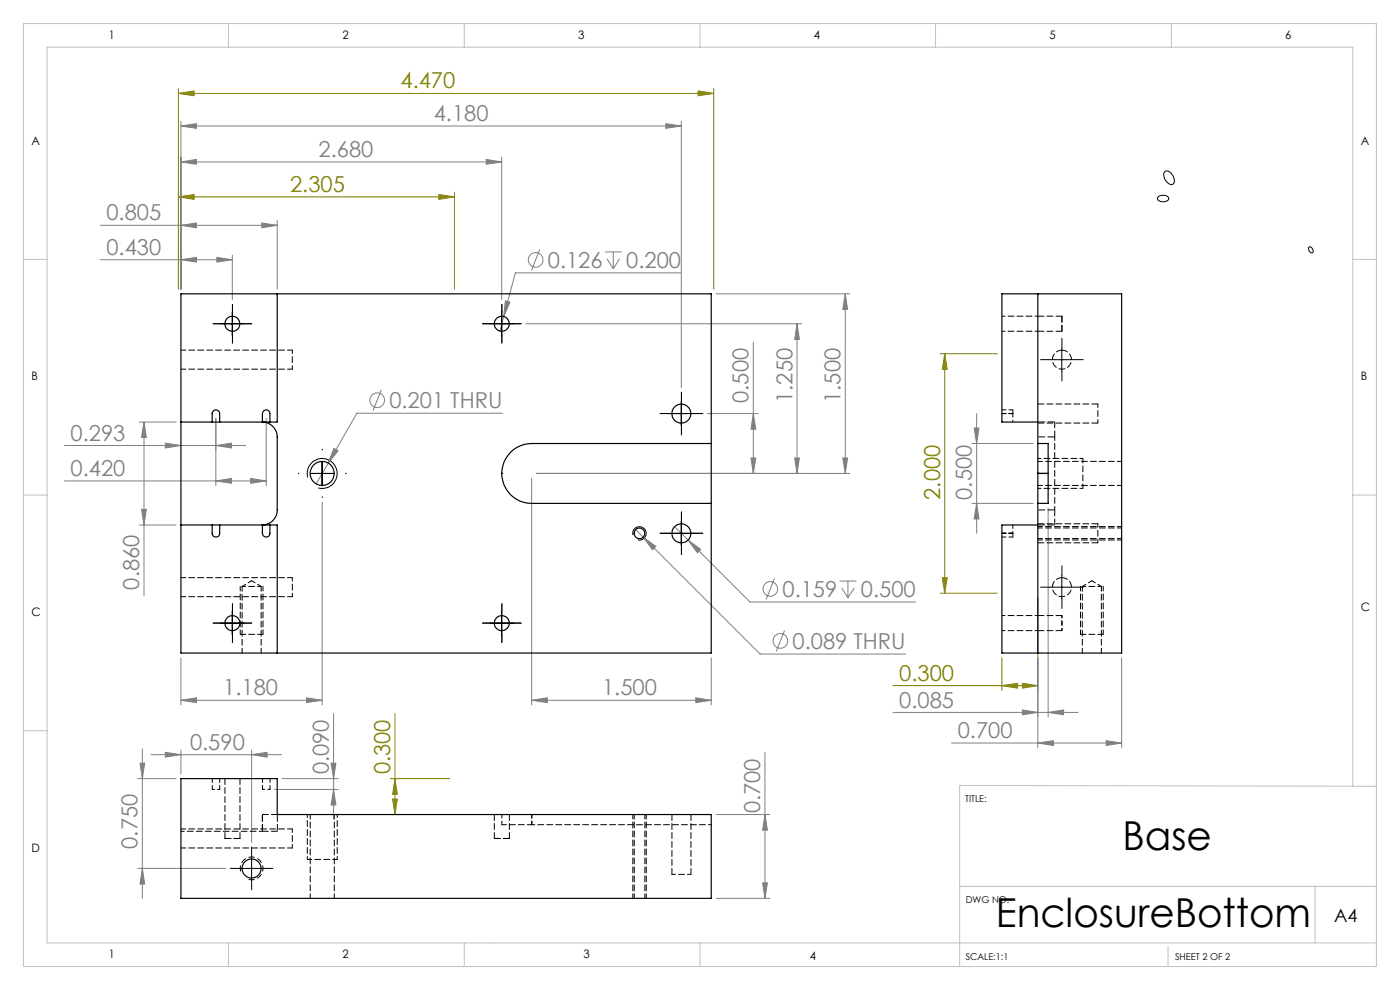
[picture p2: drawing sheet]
<svg xmlns="http://www.w3.org/2000/svg" width="297mm" height="210mm" viewBox="0 0 297 210" stroke-linecap="round" stroke-linejoin="round" font-family="sans-serif">
<g fill="none" stroke="#808080" stroke-width=".21">
<path d="M38.4 34.4l3.3-.6v1zM38.4 26.7l3.3-.5v1zM38.4 25.7v35.6M38.4 34.4h68M38.4 26.7h106.1M103.2 33.8l3.2 .6-3.2 .4zM106.4 33.3v30.3M141.3 26.2l3.2 .5-3.2 .5zM144.5 25.7v56.5M21.3 47.8h37.5M21.3 55.1h28M38.4 47.8l3.3-.5v1z"/>
<path d="M38.4 55.1l3.3-.5v1zM46 54.6l3.3 .5-3.3 .5zM49.3 54.1v9.5M55.5 47.3l3.3 .5-3.3 .5zM58.8 46.8v14.5M114.5 52.9l-1.8 4.5M128.3 53.4h3.6M128.8 54.9l1.3 2.1M130.1 53.4v3.6M131.4 54.9l-1.3 2.1M144.5 57.9h-35.2l-2.4 9.3M106.9 67.2l-.9 3"/>
<path d="M107.2 63.8l1 .3-1.3 3.1zM111.5 68.7h58.6M151.9 62.3h28.4M159.8 72.6v27.8M169.1 68.7l.5 3.3h-1zM169.1 68.7v31.7M179.3 62.3l.5 3.3h-1zM179.3 62.3v38.1M13.7 94.5h38.4M29.5 89.5h7.9M30.6 89.5l.4 3.3h-1zM30.6 89.5v36.9"/>
<path d="M35.1 94l3.3 .5-3.3 .5zM45.8 94.5l3.3-.5v1zM45.8 88.8v14.2M56.5 88.8v14.2M69.6 98.2l-2.5 4.4M70.8 95.1l.9 .5-2.1 2.6zM80.9 82.7l-1.8 4.4M106.6 87.7h-30.9l-6.1 10.5M150.1 87.7h10.7M159.3 97.1h1l-.5 3.3zM159.8 87.7l.5 3.3h-1zM168.6 97.1h1l-.5 3.3z"/>
<path d="M178.8 97.1h1l-.5 3.3zM206.2 94.1h13M206.7 90.8h1l-.5 3.3zM207.2 87.7v25.4M13.7 102h42.8M29.5 111.4h7.9M30 108h1l-.4 3.4zM45.8 102l3.3-.5v1zM53.2 101.5l3.3 .5-3.3 .5zM68.3 106.5v43M112.8 101.5v48M113.8 100.4h66.5"/>
<path d="M134.9 112.4l1.6 1.5M136.5 113.9l2.6 2-.7 .7zM136.5 113.9l24.8 24.8h30.8M143.1 111.7l16 16h35.2M146 114.6l2.7 1.9-.7 .8zM206.2 106.8h13M207.2 106.8l.5 3.3h-1zM222.4 107.8v44.3M38.4 139.6v9.9M150.9 139.6v9.9M164.3 122.7l-1.8 4.5M166.4 133.7l-1.7 4.5"/>
<path d="M178.1 123.3h3.6M178.5 124.7l1.4 2.1M179.9 123.3v3.5M181.2 124.7l-1.3 2.1M220.2 139.6v19M237.9 139.6v19M30.2 158.8v31.8M35.1 159.6l3.3 .5-3.3 .5zM38.4 148.5l3.3-.5v1zM38.4 159.1v5.1M38.4 148.5h29.9M53.4 159.1v19.6"/>
<path d="M65.1 148l3.2 .5-3.2 .5zM70.8 151.4v22.4M112.8 148.5l3.3-.5v1zM112.8 148.5h38.1M147.6 148l3.3 .5-3.3 .5zM162.3 159.6v31M189.4 151.1h39.3M201.9 157.6h36M216.9 150.6l3.3 .5-3.3 .5zM220.2 157.6l3.3-.5v1zM222.4 151.1l3.2-.5v1zM234.7 157.1l3.2 .5-3.2 .5z"/>
<path d="M29.2 165.2h8.2M29.7 161.9h1l-.5 3.3zM32 160.1h27.7M53.4 160.1l3.3-.5v1zM58.3 167.5h13.5M59.8 165.2h12M70.2 161.9h1.1l-.5 3.3zM70.8 167.5l.5 3.3h-1.1zM151.9 172.8h11.4M162.3 172.8l.5 3.3h-1zM29.2 184.2h18.6M30.2 184.2l.5 3.3h-1z"/>
<path d="M151.9 190.6h11.4M161.8 187.3h1l-.5 3.3z"/>
<circle cx="113.6" cy="55.1" r="1.55"/>
<circle cx="80" cy="84.9" r="1.55"/>
<circle cx="163.4" cy="124.9" r="1.55"/>
<circle cx="165.5" cy="136" r="1.56"/>
</g>
<g fill="none" stroke="#808000" stroke-width=".21">
<path d="M37.9 19.8l3.3-.5v1zM37.9 18.8v42.5M37.9 19.8h113.5M148.1 19.3l3.3 .5-3.3 .5zM151.4 18.8v42.5M37.9 41.8l3.3-.5v1zM37.9 41.8h58.5M93.1 41.3l3.3 .5-3.3 .5zM96.4 40.8v20.5M199.4 75h12.2M200.4 75l.5 3.3h-1zM200.4 75v50.8"/>
<path d="M199.4 125.8h12.2M199.9 122.5h1l-.5 3.3zM212.5 139.6v6.9M220.2 126.9v19.6M83.8 151.4v21.4M189.4 145.4h30.8M212.5 145.4l3.4-.5v1.1zM216.9 144.9l3.3 .5-3.3 .6zM82.8 165.2h12.6M83.3 169.5h1l-.5 3.3zM83.8 165.2l.5 3.3h-1z"/>
</g>
<g fill="none" stroke="#000" stroke-width=".21">
<path d="M247.1 36.5a1.04 1.04 0 0 1 1.5 .5 1.39 1.39 0 0 1 0 2.1 2.03 2.03 0 0 1-1.5-2.6zM245.6 41.8a1.49 1.49 0 0 1 2.4 .3 1.4 1.4 0 0 1-2.5 0zM277.6 52.5a.73 .73 0 0 1 .8 .2 .73 .73 0 0 1 .1 .8 .76 .76 0 0 1-.8-.2 .76 .76 0 0 1-.1-.8zM46.8 68.7h5M49.3 66.2v5M104 68.7h4.9M106.4 66.2v5M222.8 76.3h5M225.2 73.8v5M68.3 97.9v5M142.1 87.7h4.9M144.5 85.2v5"/>
<path d="M65.3 101.3a3.2 3.2 0 0 1 2.7-4 3.2 3.2 0 0 1 3.5 3.4 3.2 3.2 0 0 1-4 2.8M65.9 100.4h4.9M134.3 113.5a1.42 1.42 0 0 1 1.2-1.8 1.42 1.42 0 0 1 1.6 1.5 1.42 1.42 0 0 1-1.8 1.3M142.1 113.1h4.9M144.5 110.6v5M46.8 132.2h5M49.3 129.7v5M104 132.2h4.9M106.4 129.7v5M222.8 124.6h5M225.2 122.1v5M50.9 184.2h4.9"/>
<path d="M53.4 181.7v5"/>
</g>
<path d="M52.8 186.5a2.41 2.41 0 0 0 3-2.1 2.41 2.41 0 0 0-2.6-2.6 2.41 2.41 0 0 0-2.2 3" fill="none" stroke="#000" stroke-width=".21" stroke-dasharray="1.3 .6" stroke-linecap="butt"/>
<g fill="none" stroke="#c0c0c0" stroke-width=".21">
<path d="M5 5h287v200h-287zM48.5 5v5M98.5 5v5M148.5 5v5M198.5 5v5M248.5 5v5M5 55h5M287 55h5M5 105h5M287 105h5M5 155h5M287 166.7v-156.7h-277v190h282"/>
<path d="M292 166.8l-88.4-.2v38.4M203.6 188h88.4M279 188v12M48.5 200v5M98.5 200v5M148.5 200v5M247.8 200.8v4.2"/>
</g>
<g fill="none" stroke="#000" stroke-width=".21" stroke-dasharray="15.2 1.3 1.3 1.3">
<path d="M46.8 68.7h-1.6M49.3 66.2v-1.6M49.3 71.2v1.6M51.8 68.7h1.6M104 68.7h-1.6M106.5 66.2v-1.6M106.5 71.2v1.6M109 68.7h1.6M222.8 76.3h-2M225.3 73.8v-2M225.3 78.8v2M227.8 76.3h2"/>
<path d="M68.4 95.4h.1M142.1 87.7h-2.1M144.6 85.2v-2M144.6 90.2v2M147.1 87.7h2M63.4 100.4h-.1M68.4 105.4v.1M73.4 100.4h.1M142.1 113.1h-2.1M144.6 110.6v-2M144.6 115.6v2M147.1 113.1h2"/>
<path d="M46.8 132.2h-1.6M49.3 129.7v-1.6M49.3 134.7v1.6M51.8 132.2h1.6M104 132.2h-1.6M106.5 129.7v-1.6M106.5 134.7v1.6M109 132.2h1.6M222.8 124.5h-2M225.3 122v-2M225.3 127v2.1M227.8 124.5h2"/>
<path d="M50.9 184.2h-2M53.4 181.7v-2M53.4 186.7v2M55.9 184.2h2"/>
</g>
<path d="M229.7 103.6v-6.4M238 114.5h-17.8M238 111.7h-17.8M51 124.4v10.2M55.8 124.4v10.2M229.2 124.4v10.2M234 124.4v10.2M65.2 182.3h6.3M134.3 190.6v-17.8M137.1 190.6v-17.8" fill="none" stroke="#000" stroke-width=".21" stroke-dasharray="1.3 .6" stroke-dashoffset=".3"/>
<path d="M51 134.6h4.8M229.2 134.6h4.8" fill="none" stroke="#000" stroke-width=".21" stroke-dasharray="1.3 .6" stroke-dashoffset=".1"/>
<path d="M220.2 97.2h9.5M220.2 103.6h9.5M65.2 172.8v9.5M71.5 172.8v9.5" fill="none" stroke="#000" stroke-width=".21" stroke-dasharray="1.3 .6" stroke-dashoffset=".6"/>
<g fill="#808000">
<path d="M37.9 41.8l3.3-.5v1zM93.1 41.3l3.3 .5-3.3 .5z"/>
<path d="M37.9 19.8l3.3-.5v1zM148.1 19.3l3.3 .5-3.3 .5z"/>
<path d="M83.3 169.5h1l-.5 3.3zM83.8 165.2l.5 3.3h-1z"/>
<path d="M200.4 75l.5 3.3h-1zM199.9 122.5h1l-.5 3.3z"/>
<path d="M212.5 145.4l3.4-.5v1.1zM216.9 144.9l3.3 .5-3.3 .6z"/>
</g>
<g fill="#808080">
<path d="M222.4 151.1l3.2-.5v1zM216.9 150.6l3.3 .5-3.3 .5z"/>
<path d="M107.2 63.8l-.3 3.4 1.3-3.1zM146 114.6l2 2.7 .7-.8zM136.5 113.9l1.9 2.7 .7-.7zM70.8 95.1l-1.2 3.1 2.1-2.6z"/>
<path d="M35.1 94l3.3 .5-3.3 .5zM45.8 94.5l3.3-.5v1zM38.4 34.4l3.3-.6v1zM103.2 33.8l3.2 .6-3.2 .4zM38.4 26.7l3.3-.5v1zM141.3 26.2l3.2 .5-3.2 .5zM38.4 148.5l3.3-.5v1zM65.1 148l3.2 .5-3.2 .5z"/>
<path d="M112.8 148.5l3.3-.5v1zM147.6 148l3.3 .5-3.3 .5z"/>
<path d="M55.5 47.3l3.3 .5-3.3 .5zM38.4 47.8l3.3-.5v1zM46 54.6l3.3 .5-3.3 .5zM38.4 55.1l3.3-.5v1zM53.2 101.5l3.3 .5-3.3 .5zM45.8 102l3.3-.5v1z"/>
<path d="M30.2 184.2l.5 3.3h-1zM29.7 161.9h1l-.5 3.3zM70.8 167.5l.5 3.3h-1.1zM70.2 161.9h1.1l-.5 3.3z"/>
<path d="M207.2 106.8l.5 3.3h-1zM206.7 90.8h1l-.5 3.3z"/>
<path d="M162.3 172.8l.5 3.3h-1zM161.8 187.3h1l-.5 3.3z"/>
<path d="M168.6 97.1h1l-.5 3.3zM169.1 68.7l.5 3.3h-1zM159.3 97.1h1l-.5 3.3zM159.8 87.7l.5 3.3h-1zM178.8 97.1h1l-.5 3.3zM179.3 62.3l.5 3.3h-1z"/>
<path d="M30.6 89.5l.4 3.3h-1zM30 108h1l-.4 3.4z"/>
<path d="M35.1 159.6l3.3 .5-3.3 .5zM53.4 160.1l3.3-.5v1z"/>
<path d="M220.2 157.6l3.3-.5v1zM234.7 157.1l3.2 .5-3.2 .5z"/>
</g>
<g fill="none" stroke="#000" stroke-width=".25">
<path d="M38.4 62.3h112.5v76.2h-112.5zM58.8 62.3v27.2h-20.4M220.2 62.3v31.8M45 89.5v-1.8a.79 .79 0 0 1 .8-.8 .79 .79 0 0 1 .8 .8v1.8M55.6 89.5a3.2 3.2 0 0 1 3.2 3.2v15.5a3.2 3.2 0 0 1-3.2 3.2M55.7 89.5v-1.8a.79 .79 0 0 1 .8-.8 .79 .79 0 0 1 .8 .8v1.8M150.9 94.1h-38.1a6.4 6.4 0 0 0-6.4 6.3M220.2 94.1v6.3M220.2 89.5h-7.7v-27.2h25.4v76.2h-25.4v-27.1h7.7M220.2 94.1h2.2v12.7h-2.2M38.4 111.4h20.4v27.1M45 111.4v1.7a.79 .79 0 0 0 .8 .8 .79 .79 0 0 0 .8-.8v-1.7"/>
<path d="M55.7 111.4v1.7a.79 .79 0 0 0 .8 .8 .79 .79 0 0 0 .8-.8v-1.7M106.4 100.4h.1M106.4 100.4a6.3 6.3 0 0 0 6.4 6.4h38.1M220.2 100.4v6.4M220.2 100.4h.1M220.2 106.8v31.7M220.2 100.4h2.2M38.4 165.2h20.4v7.6h92.1v17.8h-112.5z"/>
<circle cx="49.3" cy="68.7" r="1.6"/>
<circle cx="106.5" cy="68.7" r="1.6"/>
<circle cx="144.6" cy="87.7" r="2.02"/>
<circle cx="68.4" cy="100.4" r="2.56"/>
<circle cx="135.6" cy="113.1" r="1.12"/>
<circle cx="144.6" cy="113.1" r="2.02"/>
<circle cx="49.3" cy="132.2" r="1.6"/>
<circle cx="106.5" cy="132.2" r="1.6"/>
<circle cx="53.4" cy="184.2" r="2.03"/>
</g>
<path d="M62 78.3v-4M232.9 89.7v-4M223.8 108.2v-15.5M232.9 115.1v-4M55.4 124.4h-4M62 126.6v-4.1M233.6 124.4h-4M62 179.9v-4.1M106.5 172.8v2.1M112.8 172.8v2.1M142.5 185.5h4.1" fill="none" stroke="#000" stroke-width=".21" stroke-dasharray="1.3 .6" stroke-dashoffset=".5"/>
<g fill="none" stroke="#000" stroke-width=".21" stroke-dasharray="1.3 .6" stroke-dashoffset=".3">
<path d="M38.4 78.3h23.6M62 74.3h-23.6M238 97.9h-17.8M220.2 114.3h17.8M220.2 103h17.8M238 112h-17.8M38.4 126.6h23.6M62 122.5h-23.6M38.4 179.9h23.6M62 175.8h-23.6M65.8 172.8v17.8M106.5 174.9h6.3"/>
<path d="M134.5 172.8v17.8M70.9 190.6v-17.8M136.8 190.6v-17.8"/>
</g>
<path d="M51.4 124.4v14.1M55.4 138.5v-14.1M229.6 124.4v14.1M233.6 138.5v-14.1" fill="none" stroke="#000" stroke-width=".21" stroke-dasharray="1.3 .6" stroke-dashoffset=".2"/>
<g fill="none" stroke="#000" stroke-width=".21" stroke-dasharray="1.3 .6" stroke-dashoffset=".4">
<path d="M214.9 87.7h-2.3M214.9 87.7v-.8M214.9 86.9h-2.3M212.6 113.9h2.3M214.9 113.1h-2.3M214.9 113.9v-.8M53.4 123.2l-2 1.2M55.4 124.4l-2-1.2M231.6 123.2l-2 1.2M233.6 124.4l-2-1.2M45 167.4v-2.2M46.6 167.4v-2.2"/>
<path d="M55.7 167.4v-2.2M57.3 167.4v-2.2"/>
</g>
<path d="M225.3 132.2v-1.6M225.3 133.8v-1.6M45 167.4h1.6M55.7 167.4h1.6" fill="none" stroke="#000" stroke-width=".21" stroke-dasharray="1.3 .6" stroke-dashoffset=".8"/>
<g fill="none" stroke="#000" stroke-width=".21" stroke-dasharray="1.3 .6">
<path d="M220.2 70.3h5.1M225.3 70.3v-3.2M225.3 74.3a2.02 2.02 0 0 1 1.8 2.9 2.02 2.02 0 0 1-3.4 .3 2.02 2.02 0 0 1 1.1-3.2h.5M225.3 67.1h-5.1M220.2 89.7h12.7M223.8 92.7v-3.2M232.9 85.7h-12.7M220.2 115.1h12.7M223.8 111.3v-3.1M232.9 111.1h-12.7M220.2 133.8h5.1M225.3 122.5a2.02 2.02 0 0 1 1.8 2.9 2.02 2.02 0 0 1-3.4 .4 2.02 2.02 0 0 1 1.1-3.2l.5-.1"/>
<path d="M225.3 130.6h-5.1M47.7 177.9h3.2M47.7 165.2v12.7M50.9 177.9v-12.7M55.7 172.8h3.1M55.7 176.3h3.1M104.9 177.9h3.2M104.9 172.8v5.1M108.1 177.9v-5.1M142.5 172.8v12.7M146.6 185.5v-12.7"/>
</g>
<path d="M223.8 89.5h-3.6M223.8 92.7h-3.6M223.8 111.3h-3.6M223.8 108.2h-3.6M55.7 176.3v-3.5M58.8 176.3v-3.5" fill="none" stroke="#000" stroke-width=".21" stroke-dasharray="1.3 .6" stroke-dashoffset="-.2"/>
<path d="M214.9 89.5v-1.8M214.9 113.1v-1.8" fill="none" stroke="#000" stroke-width=".21" stroke-dasharray="1.3 .6" stroke-dashoffset=".9"/>
<path d="M212.6 70.3h7.6M220.2 67.1h-7.6M212.6 133.8h7.6M220.2 130.6h-7.6M38.4 176.3h17.3M112.8 174.9h38.1" fill="none" stroke="#000" stroke-width=".21" stroke-dasharray="1.3 .6" stroke-dashoffset=".6"/>
<g font-size="8.5">
<text x="238.1" y="180.3">Base</text>
<text x="211.3" y="196.7">EnclosureBottom</text>
</g>
<g font-size="4.7" fill="#808000">
<text x="85" y="18.8">4.470</text>
<text x="61.5" y="40.7">2.305</text>
<text x="199.4" y="106" transform="rotate(-90 199.4 106)">2.000</text>
<text x="190.8" y="144.4">0.300</text>
<text x="82.8" y="164.3" transform="rotate(-90 82.8 164.3)">0.300</text>
</g>
<g font-size="4.7" fill="#808080">
<text x="92" y="25.7">4.180</text>
<text x="67.6" y="33.3">2.680</text>
<text x="22.6" y="46.8">0.805</text>
<text x="22.6" y="54.1">0.430</text>
<text x="116.2" y="56.8">0.126</text>
<text x="132.9" y="56.8">0.200</text>
<text x="82.6" y="86.6">0.201 THRU</text>
<text x="158.8" y="85.5" transform="rotate(-90 158.8 85.5)">0.500</text>
<text x="168.1" y="85.5" transform="rotate(-90 168.1 85.5)">1.250</text>
<text x="178.3" y="85.5" transform="rotate(-90 178.3 85.5)">1.500</text>
<text x="15" y="93.5">0.293</text>
<text x="15" y="101">0.420</text>
<text x="206.2" y="106" transform="rotate(-90 206.2 106)">0.500</text>
<text x="29.5" y="125.1" transform="rotate(-90 29.5 125.1)">0.860</text>
<text x="166" y="126.6">0.159</text>
<text x="182.6" y="126.6">0.500</text>
<text x="168.1" y="137.6">0.089 THRU</text>
<text x="47.4" y="147.5">1.180</text>
<text x="127.7" y="147.5">1.500</text>
<text x="190.8" y="150.1">0.085</text>
<text x="40.3" y="159.1">0.590</text>
<text x="203.2" y="156.6">0.700</text>
<text x="69.8" y="164.3" transform="rotate(-90 69.8 164.3)">0.090</text>
<text x="161.3" y="172.5" transform="rotate(-90 161.3 172.5)">0.700</text>
<text x="29.2" y="180" transform="rotate(-90 29.2 180)">0.750</text>
</g>
<text font-size="3.9" x="283" y="195.7">A4</text>
<g font-size="2.5">
<text x="23.1" y="8.2">1</text>
<text x="72.7" y="8.2">2</text>
<text x="122.7" y="8.2">3</text>
<text x="172.7" y="8.2">4</text>
<text x="222.7" y="8.2">5</text>
<text x="272.7" y="8.2">6</text>
<text x="6.7" y="30.7">A</text>
<text x="288.7" y="30.7">A</text>
<text x="6.7" y="80.7">B</text>
<text x="288.7" y="80.7">B</text>
<text x="6.7" y="130.7">C</text>
<text x="288.7" y="129.7">C</text>
<text x="6.7" y="180.7">D</text>
<text x="23.1" y="203.2">1</text>
<text x="72.7" y="203.2">2</text>
<text x="123.8" y="203.2">3</text>
<text x="171.8" y="203.6">4</text>
</g>
<g font-size="2">
<text x="204.8" y="170.2">TITLE:</text>
<text x="204.9" y="191.6">DWG NO.</text>
<text x="204.9" y="203.6">SCALE:1:1</text>
<text x="249.3" y="203.6">SHEET 2 OF 2</text>
</g>
</svg>
